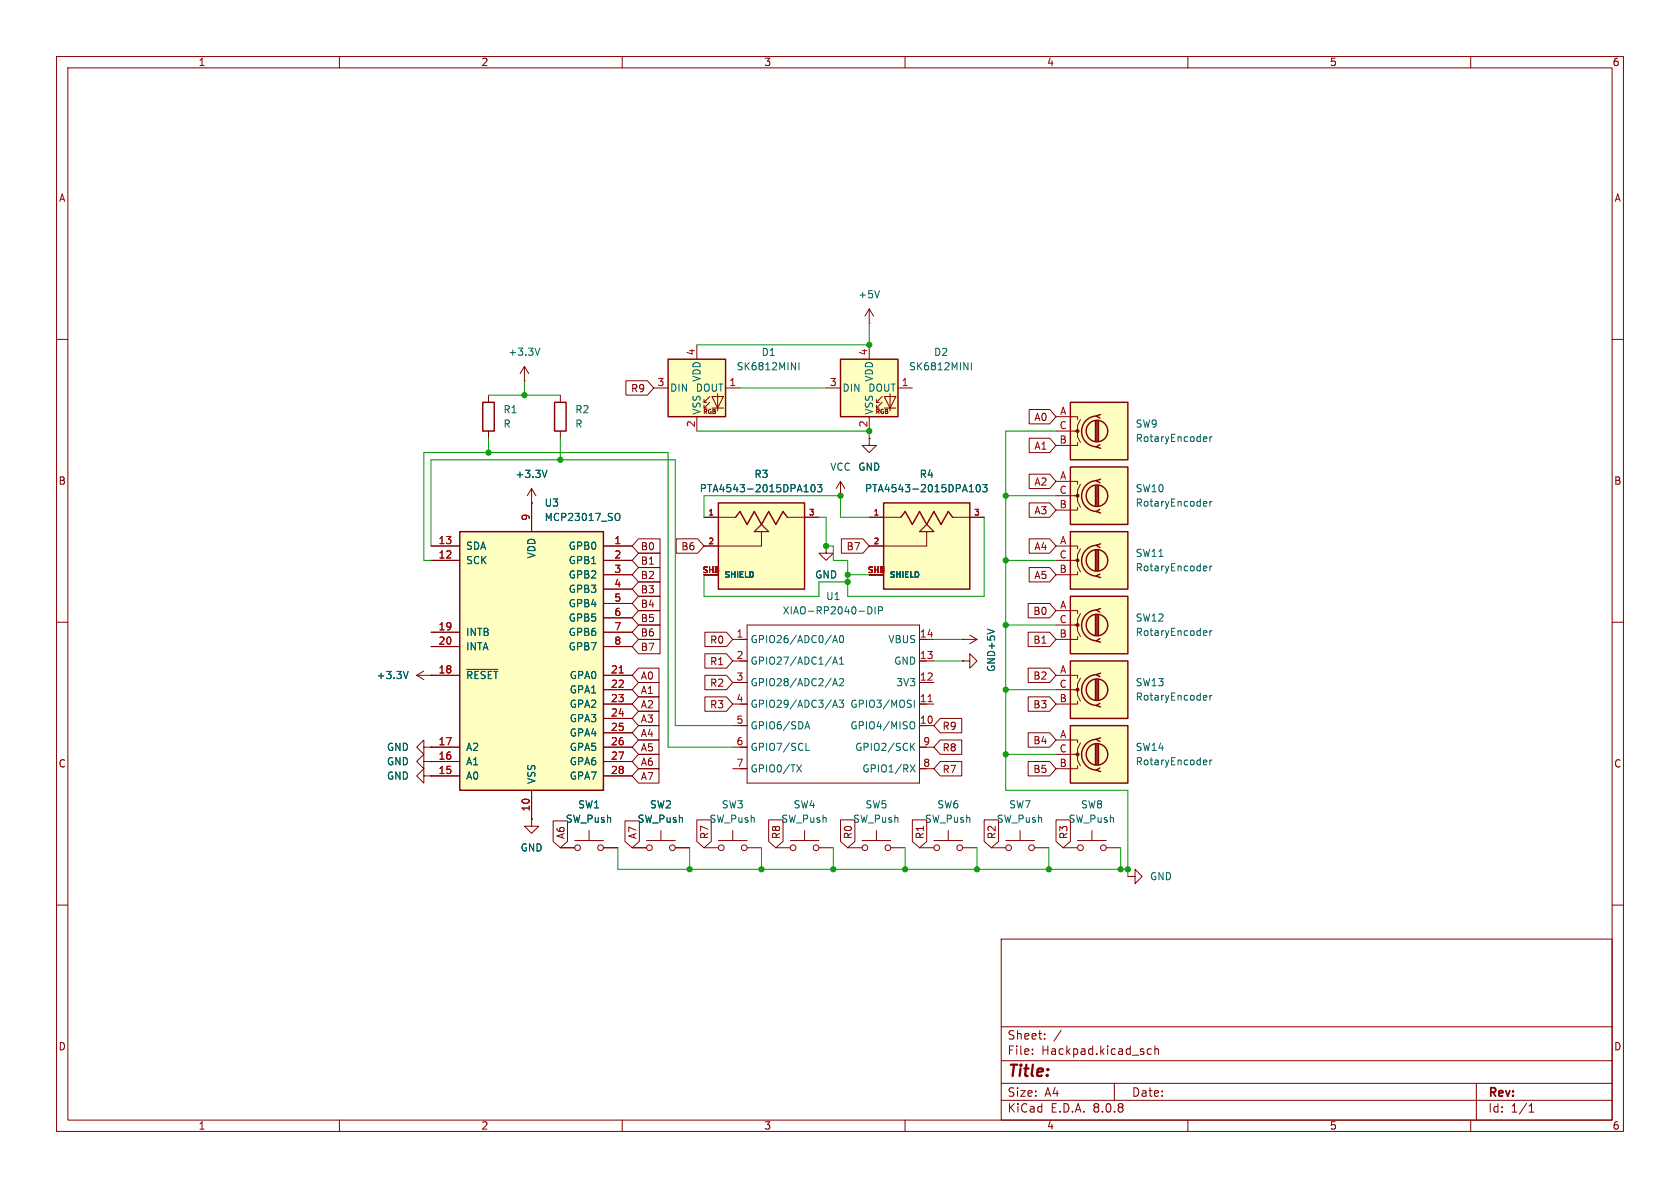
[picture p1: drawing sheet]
<svg xmlns="http://www.w3.org/2000/svg" width="297mm" height="210mm" viewBox="0 0 297 210" stroke-linecap="round" stroke-linejoin="round" font-family="sans-serif">
<g fill="none" stroke="#840000" stroke-width=".18">
<path d="M10 10h277v190h-277zM12 12h273v186h-273zM60 10v2M110 10v2M160 10v2M210 10v2M260 10v2M10 60h2M92.7 67.3h.1M92.7 64.8l-.8 1.2M92.7 64.8v2.5M92.7 64.8l.8 1.2"/>
<path d="M285 60h2M10 110h2M285 110h2M10 160h2M177 166h108v32h-108zM285 160h2M60 198v2M110 198v2M160 198v2M177 194.5h108M177 191.5h108M177 187.5h108"/>
<path d="M177 181.5h108M182.5 186.3v.1M182.5 185.5v.1M184.7 183.6v.1M184.7 182.8v.1M187.6 182.1l-1.3 2M197 191.5v3M203.5 185.5l-.4-.1-.3 .3v.4l.2 .2h.5M204.2 185.5l.2-.1 .3 .1 .1 .9M204.2 184.9v1.5M210 198v2M260 198v2"/>
<path d="M261 191.5v6.5M270.3 196.6h.9M270.3 195.5l.4-.4v1.5"/>
</g>
<path d="M95.4 61.5l-.4 1.3" fill="none" stroke="#006464" stroke-width=".18"/>
<path d="M118.1 63.5h10.2v10.2h-10.2z" fill="#ffffc2"/>
<g fill="none" stroke="#840000" stroke-width=".18">
<path d="M153.7 57.2h.1M153.7 54.6l-.8 1.3M153.7 54.6v2.6M153.7 54.6l.7 1.3M115.6 68.6h2.5M123.2 61v2.5M123.2 73.7v2.5M124.5 72.1h.5M124.5 71.1h.5M125.5 71.1l-1 1v-.5M125.5 70.1l-1 1v-.5M125.9 70.1h2l-1 2z"/>
<path d="M125.9 72.1h2M126.9 69.6v3M128.3 68.6h2.5M137.2 149.9h2.5M139.7 148.6h5.1M142.2 146.8v1.8M144.8 149.9h2.5"/>
<circle cx="140.2" cy="149.9" r=".51"/>
<circle cx="144.3" cy="149.9" r=".51"/>
</g>
<path d="M118.1 63.5h10.2v10.2h-10.2z" fill="none" stroke="#840000" stroke-width=".25"/>
<path d="M155.5 51.4l-.4 1.2M139.9 64.1l.7 1.3v-1.3M141.2 64.1v1.3" fill="none" stroke="#006464" stroke-width=".18"/>
<path d="M189.2 82.6h10.2v10.1h-10.2z" fill="#ffffc2"/>
<g fill="none" stroke="#840000" stroke-width=".25">
<path d="M189.2 82.6h10.2v10.1h-10.2zM193.7 85.9v3.5M193.9 85a2.73 2.73 0 0 0-2.7 2.7 2.73 2.73 0 0 0 2.7 2.7M193.9 85.9v3.5M194.2 85.9v3.5M194.4 90l-.6 .4 .8 .3M194.6 84.7l-.8 .3 .6 .3"/>
<circle cx="193.9" cy="87.6" r="1.9"/>
</g>
<circle cx="190.5" cy="87.6" r=".25" fill="#840000" stroke="#840000" stroke-width=".18"/>
<path d="M146 96.5v1.3h1.3l-1.3 1.3-1.2-1.3h1.2M146 96.5h.1M186.7 85.1h3.8v.5M186.7 87.6h3.8v1l.5 1.1M190.5 89.7v.5h-3.8M191 85.6l-.5 1v1h-.5" fill="none" stroke="#840000" stroke-width=".18"/>
<path d="M212.9 88.6l.4 .1v.2l-.6 .2M213.3 89.4l-.4 .1M213.9 88.6v.9M214.3 88.6l-.4 .3" fill="none" stroke="#006464" stroke-width=".18"/>
<path d="M127 88.9h15.2v15.2h-15.2z" fill="#ffffc2"/>
<path d="M127 88.9h15.2v15.2h-15.2zM130 91.4l.8-1 1.3 2.3 1.2-2.3 1.3 2.3 1.3-2.3 1.3 2.3 1.2-2.3 .8 1" fill="none" stroke="#840000" stroke-width=".25"/>
<path d="M124.5 91.4h5.5M134.6 94v2.5h-10.1M139.2 91.4h5.6M124.5 101.6h2.5" fill="none" stroke="#840000" stroke-width=".18"/>
<path d="M133.3 94l1.3-1.3 1.3 1.3z" fill="none" stroke="#840000" stroke-width=".2"/>
<path d="M142.1 86.9h.8M143.5 85.8l.2-.1a.68 .68 0 0 1 .4 .6 .68 .68 0 0 1-.4 .6l-.2-.1-.1-.3zM144.5 85.7h.8l-.4 .5 .3 .1v.5l-.1 .1-.6-.1" fill="none" stroke="#006464" stroke-width=".18"/>
<path d="M189.2 71.1h10.2v10.2h-10.2z" fill="#ffffc2"/>
<g fill="none" stroke="#840000" stroke-width=".25">
<path d="M189.2 71.1h10.2v10.2h-10.2zM193.7 74.4v3.6M193.9 73.5a2.73 2.73 0 0 0-2.7 2.8 2.73 2.73 0 0 0 2.7 2.7M193.9 74.4v3.6M194.2 74.4v3.6M194.4 78.6l-.6 .4 .8 .2M194.6 73.3l-.8 .2 .6 .4"/>
<circle cx="193.9" cy="76.2" r="1.9"/>
</g>
<circle cx="190.5" cy="76.2" r=".25" fill="#840000" stroke="#840000" stroke-width=".18"/>
<g fill="none" stroke="#840000" stroke-width=".18">
<path d="M186.7 73.7h3.8v.5M186.7 76.2h3.8v1l.5 1M190.5 78.2v.5h-3.8M191 74.2l-.5 1v1h-.5M175.3 149.9h2.5M177.8 148.6h5.1M180.3 146.8v1.8M182.9 149.9h2.5"/>
<circle cx="178.3" cy="149.9" r=".51"/>
<circle cx="182.4" cy="149.9" r=".51"/>
</g>
<path d="M212.9 77.2l.4 .1v.2l-.6 .1M213.3 78h-.4M213.9 77.2v.8M214.3 77.2l-.4 .2" fill="none" stroke="#006464" stroke-width=".18"/>
<path d="M156.2 88.9h15.2v15.2h-15.2z" fill="#ffffc2"/>
<path d="M156.2 88.9h15.2v15.2h-15.2zM159.3 91.4l.7-1 1.3 2.3 1.3-2.3 1.2 2.3 1.3-2.3 1.3 2.3 1.2-2.3 .8 1" fill="none" stroke="#840000" stroke-width=".25"/>
<g fill="none" stroke="#840000" stroke-width=".18">
<path d="M94 88.9h.1M94 86.4l-.8 1.2M94 86.4v2.5M94 86.4l.7 1.2M153.7 91.4h5.6M163.8 94v2.5h-10.1M168.4 91.4h5.6M153.7 101.6h2.5M94 144.8v1.3h1.2l-1.2 1.2-1.3-1.2h1.3M94 144.8h.1M99.1 149.9h2.5M101.6 148.6h5.1"/>
<path d="M104.1 146.8v1.8M106.7 149.9h2.5M111.8 149.9h2.5M114.3 148.6h5.1M116.8 146.8v1.8M119.4 149.9h2.5"/>
<circle cx="102.1" cy="149.9" r=".51"/>
<circle cx="106.2" cy="149.9" r=".51"/>
<circle cx="114.8" cy="149.9" r=".51"/>
<circle cx="118.9" cy="149.9" r=".51"/>
</g>
<path d="M162.6 94l1.2-1.3 1.3 1.3z" fill="none" stroke="#840000" stroke-width=".2"/>
<path d="M96.7 83.1l-.4 1.3M171.4 86.9h.7M172.7 85.8l.2-.1a.68 .68 0 0 1 .4 .6 .68 .68 0 0 1-.4 .6l-.2-.1-.1-.3zM173.7 85.7h.8l-.4 .5 .3 .1v.5l-.1 .1-.6-.1" fill="none" stroke="#006464" stroke-width=".18"/>
<path d="M189.2 116.8h10.2v10.2h-10.2z" fill="#ffffc2"/>
<g fill="none" stroke="#840000" stroke-width=".25">
<path d="M189.2 116.8h10.2v10.2h-10.2zM193.9 119.3a2.73 2.73 0 0 0-2.7 2.7 2.73 2.73 0 0 0 2.7 2.7M194.6 119l-.8 .3 .6 .3M193.7 120.1v3.6M193.9 120.1v3.6M194.2 120.1v3.6M194.4 124.3l-.6 .4 .8 .3"/>
<circle cx="193.9" cy="121.9" r="1.9"/>
</g>
<circle cx="190.5" cy="121.9" r=".25" fill="#840000" stroke="#840000" stroke-width=".18"/>
<path d="M186.7 119.4h3.8v.5M191 119.9l-.5 1v1h-.5M186.7 121.9h3.8v1l.5 1.1M190.5 124v.5h-3.8" fill="none" stroke="#840000" stroke-width=".18"/>
<path d="M212.9 122.9l.4 .1v.2l-.6 .1M213.3 123.7l-.4 .1M213.9 122.9v.9M214.3 122.9l-.4 .3" fill="none" stroke="#006464" stroke-width=".18"/>
<path d="M189.2 128.3h10.2v10.1h-10.2z" fill="#ffffc2"/>
<g fill="none" stroke="#840000" stroke-width=".25">
<path d="M98 71.1h2.1v5.1h-2.1zM189.2 128.3h10.2v10.1h-10.2zM193.7 131.6v3.5M193.9 130.7a2.73 2.73 0 0 0-2.7 2.7 2.73 2.73 0 0 0 2.7 2.7M193.9 131.6v3.5M194.2 131.6v3.5M194.4 135.8l-.6 .3 .8 .3M194.6 130.4l-.8 .3 .6 .4"/>
<circle cx="193.9" cy="133.4" r="1.9"/>
</g>
<circle cx="190.5" cy="133.3" r=".25" fill="#840000" stroke="#840000" stroke-width=".18"/>
<g fill="none" stroke="#840000" stroke-width=".18">
<path d="M99.1 69.9v1.2M99.1 76.2v1.3M170.2 113h.1M170.2 116.8h1.2v-1.2l1.3 1.2-1.3 1.3v-1.3M170.2 116.8h.1M170.2 113h2.5M171.4 112.3l1.3 .7M172.7 113l-1.3 .8M186.7 130.8h3.8v.5M186.7 133.4h3.8v1l.5 1M190.5 135.4v.5h-3.8M191 131.3l-.5 1v1.1h-.5"/>
<path d="M124.5 149.9h2.5M127 148.6h5.1M129.5 146.8v1.8M132.1 149.9h2.5M162.6 149.9h2.5M165.1 148.6h5.1M167.6 146.8v1.8M170.2 149.9h2.5M188 149.9h2.5M190.5 148.6h5.1M193 146.8v1.8M195.6 149.9h2.5"/>
<path d="M199.4 154.9h1.3v-1.2l1.2 1.2-1.2 1.3v-1.3M199.4 154.9h.1"/>
<circle cx="127.5" cy="149.9" r=".51"/>
<circle cx="131.6" cy="149.9" r=".51"/>
<circle cx="165.6" cy="149.9" r=".51"/>
<circle cx="169.7" cy="149.9" r=".51"/>
<circle cx="191" cy="149.9" r=".51"/>
<circle cx="195.1" cy="149.9" r=".51"/>
</g>
<path d="M174.6 111.2l1.2 .4M212.9 134.4h.4v.3l-.6 .1M213.3 135.1l-.4 .1M213.9 134.4v.8M214.3 134.4l-.4 .2" fill="none" stroke="#006464" stroke-width=".18"/>
<path d="M148.6 63.5h10.1v10.2h-10.1z" fill="#ffffc2"/>
<g fill="none" stroke="#840000" stroke-width=".18">
<path d="M146 68.6h2.6M153.7 77.5v1.2h1.2l-1.2 1.3-1.3-1.3h1.3M153.7 77.5h.1M153.7 61v2.5M153.7 73.7v2.5M154.9 72.1h.5M154.9 71.1h.5M156 71.1l-1.1 1v-.5M156 70.1l-1.1 1v-.5M156.3 70.1h2.1l-1 2zM156.3 72.1h2.1M157.4 69.6v3"/>
<path d="M158.7 68.6h2.6M129.5 116.8h2.6M129.5 113h2.6M132.1 110.5h30.5v27.9h-30.5zM162.6 116.8h2.5M162.6 113h2.5M129.5 135.9h2.6M129.5 132.1h2.6M129.5 128.3h2.6M129.5 124.5h2.6M129.5 120.7h2.6M162.6 135.9h2.5"/>
<path d="M162.6 132.1h2.5M162.6 128.3h2.5M162.6 124.5h2.5M162.6 120.7h2.5M149.9 149.9h2.5M152.4 148.6h5.1M154.9 146.8v1.8M157.5 149.9h2.5"/>
<circle cx="152.9" cy="149.9" r=".51"/>
<circle cx="157" cy="149.9" r=".51"/>
</g>
<path d="M148.6 63.5h10.1v10.2h-10.1z" fill="none" stroke="#840000" stroke-width=".25"/>
<g fill="none" stroke="#006464" stroke-width=".18">
<path d="M170.4 64.1l.7 1.3v-1.3M171.7 64.1v1.3M147.2 113.6l.4-1.3 .4 1.3M147.2 117.4l.4-1.3 .4 1.3M147.3 113.2h.6M147.3 117.1h.6M148.4 117.4h.7M148.4 116.5l.4-.4v1.3M148.5 112.5l.2-.2a.68 .68 0 0 1 .5 .7 .68 .68 0 0 1-.5 .6l-.2-.1-.1-.4zM153.4 107.3a.64 .64 0 0 1 .8 .6 .64 .64 0 0 1-.8 .6M154.7 107.3v1.2M155.3 107.9h.6l.1-.2v-.3l-.7-.1v1.2"/>
<path d="M140.9 135.2l.8 1.3M141.7 135.2l-.8 1.3M142.3 128.8l.4-1.2 .5 1.2M142.4 128.5h.6M142.5 132.7h.6M147.2 121.2l.4-1.2 .4 1.2M147.2 125l.4-1.2 .4 1.2M147.3 120.9h.6M147.3 124.7h.6M148.4 123.8h.7l-.4 .5 .4 .1v.5l-.2 .1-.5-.1M148.4 120.1l.5-.1 .2 .3-.7 .9h.7M160.9 135.2l.9 1.3"/>
<path d="M161.2 127.6a.43 .43 0 0 1 .5 .4v.4a.43 .43 0 0 1-.5 .4M161.2 131.9l.5 .8M161.6 123.8v1.2M161.7 131.4l-.7 .7M161.8 135.2l-.9 1.3"/>
</g>
<path d="M164.1 124h.7" fill="none" stroke="#a90000" stroke-width=".18"/>
<path d="M189.2 105.4h10.2v10.2h-10.2z" fill="#ffffc2"/>
<g fill="none" stroke="#840000" stroke-width=".25">
<path d="M189.2 105.4h10.2v10.2h-10.2zM193.7 108.7v3.6M193.9 107.8a2.73 2.73 0 0 0-2.7 2.7 2.73 2.73 0 0 0 2.7 2.8M193.9 108.7v3.6M194.2 108.7v3.6M194.4 112.9l-.6 .4 .8 .2M194.6 107.6l-.8 .2 .6 .4"/>
<circle cx="193.9" cy="110.5" r="1.9"/>
</g>
<circle cx="190.5" cy="110.5" r=".25" fill="#840000" stroke="#840000" stroke-width=".18"/>
<g fill="none" stroke="#840000" stroke-width=".18">
<path d="M148.6 87.6h.1M148.6 85.1l-.8 1.3M148.6 85.1v2.5M148.6 85.1l.8 1.3M73.7 119.4l1.2 .7M73.7 119.4h2.5M74.9 118.6l-1.2 .8M76.2 119.4h.1M186.7 108h3.8v.5M186.7 110.5h3.8v1l.5 1M190.5 112.5v.5h-3.8M191 108.5l-.5 1v1h-.5"/>
<path d="M74.9 132.1v-1.3l-1.2 1.3 1.2 1.3v-1.3h1.3M74.9 137.2v-1.3l-1.2 1.3 1.2 1.2v-1.2h1.3M74.9 134.6v-1.2l-1.2 1.2 1.2 1.3v-1.3h1.3M76.2 132.1h.1M76.2 137.2h.1M76.2 134.6h.1"/>
</g>
<path d="M72.2 118.7l-.5 1.3M212.9 111.5l.4 .1v.2l-.6 .1M213.3 112.3h-.4M213.9 111.5v.8M214.3 111.5l-.4 .2" fill="none" stroke="#006464" stroke-width=".18"/>
<path d="M81.3 94h25.4v45.7h-25.4z" fill="#ffffc2"/>
<path d="M85.3 71.1h2.1v5.1h-2.1zM81.3 94h25.4v45.7h-25.4z" fill="none" stroke="#840000" stroke-width=".25"/>
<g fill="none" stroke="#840000" stroke-width=".18">
<path d="M86.4 69.9v1.2M86.4 76.2v1.3M76.2 96.5h5.1M76.2 99.1h5.1M94 88.9v5.1M106.7 96.5h5.1M106.7 99.1h5.1M76.2 119.4h5.1M76.2 111.8h5.1M76.2 114.3h5.1M106.7 119.4h5.1M106.7 111.8h5.1"/>
<path d="M106.7 114.3h5.1M106.7 101.6h5.1M106.7 104.1h5.1M106.7 106.7h5.1M106.7 109.2h5.1M76.2 137.2h5.1M76.2 134.6h5.1M76.2 132.1h5.1M94 139.7v5.1M106.7 137.2h5.1M106.7 134.6h5.1M106.7 132.1h5.1"/>
<path d="M106.7 121.9h5.1M106.7 124.5h5.1M106.7 127h5.1M106.7 129.5h5.1"/>
</g>
<path d="M109 90.7a.43 .43 0 0 1 .6 .5v.4a.43 .43 0 0 1-.6 .4M82.5 118.3h5.5" fill="none" stroke="#006464" stroke-width=".18"/>
<path d="M109.5 119h.7" fill="none" stroke="#a90000" stroke-width=".18"/>
<path d="M189.2 94h10.2v10.1h-10.2z" fill="#ffffc2"/>
<g fill="none" stroke="#840000" stroke-width=".25">
<path d="M189.2 94h10.2v10.1h-10.2zM193.7 97.3v3.5M193.9 96.4a2.73 2.73 0 0 0-2.7 2.7 2.73 2.73 0 0 0 2.7 2.7M193.9 97.3v3.5M194.2 97.3v3.5M194.6 96.1l-.8 .3 .6 .4M194.4 101.5l-.6 .4 .8 .2"/>
<circle cx="193.9" cy="99.1" r="1.9"/>
</g>
<circle cx="190.5" cy="99.1" r=".25" fill="#840000" stroke="#840000" stroke-width=".18"/>
<g fill="none" stroke="#840000" stroke-width=".18">
<path d="M110.6 67.3h3.9l1.1 1.3-1.1 1.3h-3.9zM153.7 77.5h.1M181.9 72.4h3.7l1.1 1.3-1.1 1.2h-3.7zM181.9 77.5h3.7l1.1 1.2-1.1 1.3h-3.7zM76.2 96.5h5.1M76.2 99.1h5.1M94 88.9h.1M94 88.9v5.1M106.7 96.5h5.1M106.7 99.1h5.1M112.9 95.2h3.8v2.6h-3.8l-1.1-1.3zM112.9 97.8h3.8v2.5h-3.8l-1.1-1.2z"/>
<path d="M119.5 95.2h3.8l1.2 1.3-1.2 1.3h-3.8zM124.5 96.5h2.5M124.5 91.4h2.5M142.2 91.4h2.6M146 96.5h.1M148.7 95.2h3.9l1.1 1.3-1.1 1.3h-3.9zM153.7 96.5h2.5M153.7 91.4h2.5M171.4 91.4h2.6M181.9 95.2h3.7l1.1 1.3-1.1 1.3h-3.7zM181.9 88.9h3.7l1.1 1.3-1.1 1.2h-3.7zM181.9 83.8h3.7l1.1 1.3-1.1 1.3h-3.7z"/>
<path d="M186.7 96.5h3.8v.5M186.7 99.1h3.8v1l.5 1M191 97l-.5 1v1.1h-.5M76.2 119.4h.1M76.2 119.4h5.1M76.2 111.8h5.1M76.2 114.3h5.1M106.7 101.6h5.1M106.7 119.4h5.1M106.7 111.8h5.1M106.7 114.3h5.1M106.7 104.1h5.1"/>
<path d="M106.7 106.7h5.1M106.7 109.2h5.1M112.9 118.1h3.6v2.6h-3.6l-1.1-1.3zM112.9 110.5h3.8v2.5h-3.8l-1.1-1.2zM112.9 113h3.8v2.6h-3.8l-1.1-1.3zM112.9 102.9h3.8v2.5h-3.8l-1.1-1.3zM112.9 100.3h3.8v2.6h-3.8l-1.1-1.3zM112.9 107.9h3.8v2.6h-3.8l-1.1-1.3zM112.9 105.4h3.8v2.6h-3.8l-1.1-1.3zM124.5 101.6h2.5M124.6 111.8h3.8l1.1 1.2-1.1 1.3h-3.8zM124.6 119.4h3.8l1.1 1.3-1.1 1.2h-3.8z"/>
<path d="M124.6 115.6h3.8l1.1 1.2-1.1 1.3h-3.8zM153.7 101.6h2.5M170.2 116.8h.1M170.2 113h.1M181.8 111.8h3.8l1.1 1.2-1.1 1.3h-3.8zM181.8 106.7h3.8l1.1 1.3-1.1 1.2h-3.8zM181.8 118.1h3.8l1.1 1.3-1.1 1.3h-3.8zM181.9 100.3h3.7l1.1 1.3-1.1 1.3h-3.7zM190.5 101.1v.5h-3.8M76.2 132.1h.1M76.2 137.2h.1M76.2 134.6h.1"/>
<path d="M76.2 137.2h5.1M76.2 134.6h5.1M76.2 132.1h5.1M94 139.7v5.1M106.7 137.2h5.1M106.7 134.6h5.1M106.7 132.1h5.1M106.7 121.9h5.1M106.7 124.5h5.1M106.7 127h5.1M106.7 129.5h5.1M112.9 133.3h3.6v2.6h-3.6l-1.1-1.3z"/>
<path d="M112.9 130.8h3.6v2.6h-3.6l-1.1-1.3zM112.9 135.9h3.6v2.5h-3.6l-1.1-1.2zM112.9 123.2h3.6v2.5h-3.6l-1.1-1.2zM112.9 120.6h3.6v2.6h-3.6l-1.1-1.3zM112.9 128.3h3.6v2.5h-3.6l-1.1-1.3zM112.9 125.7h3.6v2.6h-3.6l-1.1-1.3zM124.6 123.2h3.8l1.1 1.3-1.1 1.2h-3.8zM166.2 130.8h3.8v2.6h-3.8l-1.1-1.3zM166.2 127h3.8v2.5h-3.8l-1.1-1.2zM166.2 134.6h3.8v2.6h-3.8l-1.1-1.3zM181.8 123.2h3.8l1.1 1.3-1.1 1.2h-3.8zM181.8 134.6h3.8l1.1 1.3-1.1 1.3h-3.8z"/>
<path d="M181.8 129.5h3.8l1.1 1.3-1.1 1.3h-3.8zM94 144.8h.1M97.8 145.1h2.5v3.6l-1.2 1.2-1.3-1.2zM99.1 149.9h2.5M106.7 149.9h2.5M110.5 145.1h2.5v3.6l-1.2 1.2-1.3-1.2zM111.8 149.9h2.5M119.4 149.9h2.5M123.2 144.9h2.5v3.8l-1.2 1.2-1.3-1.2zM135.9 144.9h2.5v3.8l-1.2 1.2-1.3-1.2zM148.6 144.9h2.5v3.8l-1.2 1.2-1.3-1.2zM161.3 144.9h2.5v3.8l-1.2 1.2-1.3-1.2z"/>
<path d="M174 144.9h2.5v3.8l-1.2 1.2-1.3-1.2zM186.7 144.9h2.5v3.8l-1.2 1.2-1.3-1.2z"/>
</g>
<g fill="none" stroke="#006464" stroke-width=".18">
<path d="M96.7 83.1l-.4 1.3M109 90.7a.43 .43 0 0 1 .6 .5v.4a.43 .43 0 0 1-.6 .4M142.1 86.9h.8M143.5 85.8l.2-.1a.68 .68 0 0 1 .4 .6 .68 .68 0 0 1-.4 .6l-.2-.1-.1-.3zM144.5 85.7h.8l-.4 .5 .3 .1v.5l-.1 .1-.6-.1M171.4 86.9h.7M172.7 85.8l.2-.1a.68 .68 0 0 1 .4 .6 .68 .68 0 0 1-.4 .6l-.2-.1-.1-.3zM173.7 85.7h.8l-.4 .5 .3 .1v.5l-.1 .1-.6-.1M72.2 118.7l-.5 1.3M82.5 118.3h5.5M174.6 111.2l1.2 .4M212.9 100.1h.4v.3l-.6 .1"/>
<path d="M213.3 100.8l-.4 .1M213.9 100.1v.8M214.3 100.1l-.4 .2"/>
</g>
<g fill="none" stroke="#009600" stroke-width=".18">
<path d="M153.7 57.2v3.8h-30.5M86.4 69.9h12.7M86.4 77.5v2.5M92.7 67.3v2.6M99.1 77.5v3.8M123.2 76.2h30.5v1.3M130.8 68.6h15.2M186.7 76.2h-8.9v63.5h21.6v15.2M76.2 96.5v-15.2h43.2v47h10.1M76.2 99.1h-1.3v-19.1h43.2v52.1h11.4M124.5 91.4v-3.8h24.1v3.8h5.1M144.8 91.4h1.2v5.1h1.3v2.6h2.6v6.3h24.1v-14"/>
<path d="M177.8 87.6h8.9M177.8 99.1h8.9M124.5 101.6v3.8h20.3v-2.5h5.1M149.9 101.6h3.8M165.1 116.8h5.1M165.1 113h5.1M177.8 110.5h8.9M177.8 133.4h8.9M177.8 121.9h8.9M109.2 149.9v3.8h90.2M121.9 149.9v3.8M134.6 149.9v3.8"/>
<path d="M147.3 149.9v3.8M160 149.9v3.8M172.7 149.9v3.8M185.4 149.9v3.8M198.1 149.9v3.8"/>
</g>
<path d="M109.5 119h.7" fill="none" stroke="#a90000" stroke-width=".18"/>
<g fill="#009600" stroke="#009600" stroke-width=".18">
<circle cx="148.6" cy="87.6" r=".46"/>
<circle cx="172.7" cy="153.7" r=".46"/>
<circle cx="199.4" cy="153.7" r=".46"/>
<circle cx="198.1" cy="153.7" r=".46"/>
<circle cx="185.4" cy="153.7" r=".46"/>
<circle cx="177.8" cy="121.9" r=".46"/>
<circle cx="177.8" cy="99.1" r=".46"/>
<circle cx="149.9" cy="101.6" r=".46"/>
<circle cx="149.9" cy="102.9" r=".46"/>
<circle cx="177.8" cy="87.6" r=".46"/>
<circle cx="177.8" cy="110.5" r=".46"/>
<circle cx="153.7" cy="76.2" r=".46"/>
<circle cx="146" cy="96.5" r=".46"/>
<circle cx="86.4" cy="80" r=".46"/>
<circle cx="153.7" cy="61" r=".46"/>
<circle cx="92.7" cy="69.9" r=".46"/>
<circle cx="99.1" cy="81.3" r=".46"/>
<circle cx="160" cy="153.7" r=".46"/>
<circle cx="147.3" cy="153.7" r=".46"/>
<circle cx="134.6" cy="153.7" r=".46"/>
<circle cx="121.9" cy="153.7" r=".46"/>
<circle cx="177.8" cy="133.4" r=".46"/>
</g>
<text font-size="2.8" fill="#840000" x="178" y="190.9">Title:</text>
<g font-size="2.1" fill="#840000">
<text x="178" y="184">Sheet:</text>
<text x="178" y="186.7">File:</text>
<text x="184.1" y="186.7">Hackpad.kicad_sch</text>
<text x="178" y="196.9">KiCad</text>
<text x="178" y="194.1">Size:</text>
<text x="184.7" y="194.1">A4</text>
<text x="185.7" y="196.9">E.D.A.</text>
<text x="193.3" y="196.9">8.0.8</text>
<text x="200" y="194.1">Date:</text>
<text x="263" y="194.3">Rev:</text>
<text x="263" y="196.9">Id:</text>
<text x="267.1" y="196.9">1/1</text>
</g>
<g font-size="1.8" fill="#840000">
<text x="35" y="11.9">1</text>
<text x="85" y="11.9">2</text>
<text x="135" y="11.9">3</text>
<text x="185" y="11.9">4</text>
<text x="235" y="11.9">5</text>
<text x="285" y="11.9">6</text>
<text x="10.3" y="35.9">A</text>
<text x="285.3" y="35.9">A</text>
<text x="111.5" y="69.5">R9</text>
<text x="182.8" y="74.6">A0</text>
<text x="182.8" y="79.7">A1</text>
<text x="10.3" y="85.9">B</text>
<text x="182.8" y="86">A2</text>
<text x="285.3" y="85.9">B</text>
<text x="182.8" y="91.1">A3</text>
<text x="113.2" y="97.5">B0</text>
<text x="113.2" y="100">B1</text>
<text x="120.3" y="97.5">B6</text>
<text x="149.6" y="97.5">B7</text>
<text x="182.8" y="97.5">A4</text>
<text x="113.2" y="105.1">B3</text>
<text x="113.2" y="102.6">B2</text>
<text x="113.2" y="107.6">B4</text>
<text x="182.8" y="102.6">A5</text>
<text x="113.2" y="112.7">B6</text>
<text x="113.2" y="110.2">B5</text>
<text x="125.4" y="114">R0</text>
<text x="182.6" y="114">B1</text>
<text x="182.6" y="108.9">B0</text>
<text x="113.2" y="115.3">B7</text>
<text x="125.4" y="117.8">R1</text>
<text x="113.2" y="120.3">A0</text>
<text x="113.2" y="125.4">A2</text>
<text x="113.2" y="122.9">A1</text>
<text x="125.4" y="121.6">R2</text>
<text x="125.4" y="125.4">R3</text>
<text x="182.6" y="125.4">B3</text>
<text x="182.6" y="120.3">B2</text>
<text x="113.2" y="130.5">A4</text>
<text x="113.2" y="128">A3</text>
<text x="166.5" y="129.2">R9</text>
<text x="182.6" y="131.8">B4</text>
<text x="10.3" y="135.9">C</text>
<text x="113.2" y="135.6">A6</text>
<text x="113.2" y="133">A5</text>
<text x="166.5" y="133">R8</text>
<text x="166.5" y="136.8">R7</text>
<text x="182.6" y="136.8">B5</text>
<text x="285.3" y="135.9">C</text>
<text x="113.2" y="138.1">A7</text>
<text x="100" y="148.4" transform="rotate(-90 100 148.4)">A6</text>
<text x="112.7" y="148.4" transform="rotate(-90 112.7 148.4)">A7</text>
<text x="125.4" y="148.4" transform="rotate(-90 125.4 148.4)">R7</text>
<text x="138.1" y="148.4" transform="rotate(-90 138.1 148.4)">R8</text>
<text x="150.8" y="148.4" transform="rotate(-90 150.8 148.4)">R0</text>
<text x="163.5" y="148.4" transform="rotate(-90 163.5 148.4)">R1</text>
<text x="176.2" y="148.4" transform="rotate(-90 176.2 148.4)">R2</text>
<text x="188.9" y="148.4" transform="rotate(-90 188.9 148.4)">R3</text>
<text x="10.3" y="185.9">D</text>
<text x="285.3" y="185.9">D</text>
<text x="35" y="199.9">1</text>
<text x="85" y="199.9">2</text>
<text x="135" y="199.9">3</text>
<text x="185" y="199.9">4</text>
<text x="235" y="199.9">5</text>
<text x="285" y="199.9">6</text>
</g>
<g font-size="1.8" fill="#006464">
<text x="151.6" y="52.9">+5V</text>
<text x="89.8" y="63.1">+3.3V</text>
<text x="130.1" y="65.7">SK6812MINI</text>
<text x="134.5" y="63.1">D1</text>
<text x="160.6" y="65.7">SK6812MINI</text>
<text x="165" y="63.1">D2</text>
<text x="118.4" y="69.4">DIN</text>
<text x="122.9" y="69.4">DOUT</text>
<text x="124.1" y="67.6" transform="rotate(-90 124.1 67.6)">VDD</text>
<text x="148.8" y="69.4">DIN</text>
<text x="153.4" y="69.4">DOUT</text>
<text x="154.5" y="67.6" transform="rotate(-90 154.5 67.6)">VDD</text>
<text x="88.9" y="73.3">R1</text>
<text x="88.9" y="75.8">R</text>
<text x="101.6" y="73.3">R2</text>
<text x="101.6" y="75.8">R</text>
<text x="124.1" y="73.4" transform="rotate(-90 124.1 73.4)">VSS</text>
<text x="154.5" y="73.4" transform="rotate(-90 154.5 73.4)">VSS</text>
<text x="200.7" y="75.8">SW9</text>
<text x="146.7" y="83.4">VCC GND</text>
<text x="151.6" y="83.4">GND</text>
<text x="200.7" y="78.3">RotaryEncoder</text>
<text x="91" y="84.7">+3.3V</text>
<text x="96.2" y="89.8">U3</text>
<text x="123.6" y="87.2">PTA4543-2015DPA103</text>
<text x="133.3" y="84.7">R3</text>
<text x="152.8" y="87.2">PTA4543-2015DPA103</text>
<text x="162.5" y="84.7">R4</text>
<text x="200.7" y="87.2">SW10</text>
<text x="200.7" y="89.8">RotaryEncoder</text>
<text x="96.2" y="92.3">MCP23017_SO</text>
<text x="82.3" y="99.9">SCK</text>
<text x="82.3" y="97.4">SDA</text>
<text x="94.8" y="98.8" transform="rotate(-90 94.8 98.8)">VDD</text>
<text x="100.4" y="97.4">GPB0</text>
<text x="100.4" y="99.9">GPB1</text>
<text x="200.7" y="98.7">SW11</text>
<text x="200.7" y="101.2">RotaryEncoder</text>
<text x="100.4" y="102.5">GPB2</text>
<text x="100.4" y="105">GPB3</text>
<text x="100.4" y="107.5">GPB4</text>
<text x="144" y="102.5">GND</text>
<text x="145.9" y="106.3">U1</text>
<text x="82.3" y="112.6">INTB</text>
<text x="100.4" y="110.1">GPB5</text>
<text x="100.4" y="112.6">GPB6</text>
<text x="132.6" y="113.9">GPIO26/ADC0/A0</text>
<text x="138.3" y="108.8">XIAO-RP2040-DIP</text>
<text x="157" y="113.9">VBUS</text>
<text x="200.7" y="110.1">SW12</text>
<text x="200.7" y="112.6">RotaryEncoder</text>
<text x="82.3" y="115.2">INTA</text>
<text x="100.4" y="115.2">GPB7</text>
<text x="132.6" y="117.7">GPIO27/ADC1/A1</text>
<text x="158" y="117.7">GND</text>
<text x="176.1" y="118.9" transform="rotate(-90 176.1 118.9)">GND+5V</text>
<text x="66.5" y="120.2">+3.3V</text>
<text x="82.3" y="120.2">~{RESET}</text>
<text x="100.6" y="120.2">GPA0</text>
<text x="100.6" y="122.8">GPA1</text>
<text x="100.6" y="125.3">GPA2</text>
<text x="132.6" y="121.5">GPIO28/ADC2/A2</text>
<text x="132.6" y="125.3">GPIO29/ADC3/A3</text>
<text x="150.2" y="125.3">GPIO3/MOSI</text>
<text x="158.3" y="121.5">3V3</text>
<text x="200.7" y="121.5">SW13</text>
<text x="200.7" y="124.1">RotaryEncoder</text>
<text x="100.6" y="127.9">GPA3</text>
<text x="100.6" y="130.4">GPA4</text>
<text x="132.6" y="129.1">GPIO6/SDA</text>
<text x="150.2" y="129.1">GPIO4/MISO</text>
<text x="68.3" y="132.9">GND</text>
<text x="68.3" y="135.5">GND</text>
<text x="82.3" y="135.5">A1</text>
<text x="82.3" y="132.9">A2</text>
<text x="100.6" y="132.9">GPA5</text>
<text x="100.6" y="135.5">GPA6</text>
<text x="132.6" y="132.9">GPIO7/SCL</text>
<text x="132.6" y="136.8">GPIO0/TX</text>
<text x="151.1" y="132.9">GPIO2/SCK</text>
<text x="152.4" y="136.8">GPIO1/RX</text>
<text x="200.7" y="132.9">SW14</text>
<text x="200.7" y="135.5">RotaryEncoder</text>
<text x="68.3" y="138">GND</text>
<text x="82.3" y="138">A0</text>
<text x="94.8" y="138.7" transform="rotate(-90 94.8 138.7)">VSS</text>
<text x="100.6" y="138">GPA7</text>
<text x="102.1" y="143.1">SW1</text>
<text x="114.8" y="143.1">SW2</text>
<text x="127.5" y="143.1">SW3</text>
<text x="140.2" y="143.1">SW4</text>
<text x="152.9" y="143.1">SW5</text>
<text x="165.6" y="143.1">SW6</text>
<text x="178.3" y="143.1">SW7</text>
<text x="191" y="143.1">SW8</text>
<text x="99.9" y="145.6">SW_Push</text>
<text x="112.6" y="145.6">SW_Push</text>
<text x="125.3" y="145.6">SW_Push</text>
<text x="138" y="145.6">SW_Push</text>
<text x="150.7" y="145.6">SW_Push</text>
<text x="163.4" y="145.6">SW_Push</text>
<text x="176.1" y="145.6">SW_Push</text>
<text x="188.8" y="145.6">SW_Push</text>
<text x="91.9" y="150.7">GND</text>
<text x="203.2" y="155.8">GND</text>
</g>
<g font-size="1.8" fill="#a90000">
<text x="122.9" y="62.9" transform="rotate(-90 122.9 62.9)">4</text>
<text x="153.4" y="62.9" transform="rotate(-90 153.4 62.9)">4</text>
<text x="116.1" y="68.3">3</text>
<text x="128.8" y="68.3">1</text>
<text x="146.6" y="68.3">3</text>
<text x="159.3" y="68.3">1</text>
<text x="122.9" y="75.6" transform="rotate(-90 122.9 75.6)">2</text>
<text x="153.4" y="75.6" transform="rotate(-90 153.4 75.6)">2</text>
<text x="187.2" y="75.9">C</text>
<text x="187.3" y="73.4">A</text>
<text x="187.2" y="78.5">B</text>
<text x="187.2" y="89.9">B</text>
<text x="187.2" y="87.4">C</text>
<text x="187.3" y="84.8">A</text>
<text x="93.7" y="92.1" transform="rotate(-90 93.7 92.1)">9</text>
<text x="77.4" y="98.8">12</text>
<text x="77.4" y="96.3">13</text>
<text x="108.5" y="96.3">1</text>
<text x="108.5" y="98.8">2</text>
<text x="108.5" y="101.3">3</text>
<text x="187.2" y="101.3">B</text>
<text x="187.2" y="98.8">C</text>
<text x="187.3" y="96.3">A</text>
<text x="108.5" y="103.9">4</text>
<text x="108.5" y="106.4">5</text>
<text x="187.3" y="107.7">A</text>
<text x="77.4" y="111.5">19</text>
<text x="108.5" y="109">6</text>
<text x="108.5" y="111.5">7</text>
<text x="130.1" y="112.8">1</text>
<text x="162.5" y="112.8">14</text>
<text x="187.2" y="112.8">B</text>
<text x="187.2" y="110.2">C</text>
<text x="77.4" y="119.1">18</text>
<text x="77.4" y="114">20</text>
<text x="107.9" y="119.1">21</text>
<text x="108.5" y="114">8</text>
<text x="130.1" y="116.6">2</text>
<text x="162.5" y="116.6">13</text>
<text x="187.3" y="119.1">A</text>
<text x="107.9" y="121.7">22</text>
<text x="107.9" y="124.2">23</text>
<text x="130.1" y="120.4">3</text>
<text x="130.1" y="124.2">4</text>
<text x="162.5" y="124.2">11</text>
<text x="162.5" y="120.4">12</text>
<text x="187.2" y="124.2">B</text>
<text x="187.2" y="121.7">C</text>
<text x="77.4" y="131.8">17</text>
<text x="107.9" y="126.7">24</text>
<text x="107.9" y="129.3">25</text>
<text x="107.9" y="131.8">26</text>
<text x="130.1" y="128">5</text>
<text x="130.1" y="131.8">6</text>
<text x="162.5" y="128">10</text>
<text x="163.1" y="131.8">9</text>
<text x="187.3" y="130.6">A</text>
<text x="77.4" y="136.9">15</text>
<text x="77.4" y="134.4">16</text>
<text x="107.9" y="134.4">27</text>
<text x="107.9" y="136.9">28</text>
<text x="130.1" y="135.6">7</text>
<text x="163.1" y="135.6">8</text>
<text x="187.2" y="135.6">B</text>
<text x="187.2" y="133.1">C</text>
<text x="93.7" y="143.6" transform="rotate(-90 93.7 143.6)">10</text>
</g>
<g font-size="1.4" fill="#a90000">
<text x="125.1" y="91.2">1</text>
<text x="142.9" y="91.2">3</text>
<text x="154.3" y="91.2">1</text>
<text x="172.1" y="91.2">3</text>
<text x="124.1" y="101.3">SH1</text>
<text x="125.1" y="96.3">2</text>
<text x="126.1" y="101.3">2</text>
<text x="153.3" y="101.3">SH1</text>
<text x="154.3" y="96.3">2</text>
<text x="155.3" y="101.3">2</text>
</g>
<g font-size="1.4" fill="#006464">
<text x="128" y="102.3">SHIELD</text>
<text x="157.2" y="102.3">SHIELD</text>
</g>
<g font-size="1.1" fill="#840000">
<text x="124.2" y="73.4">RGB</text>
<text x="154.7" y="73.4">RGB</text>
</g>
</svg>
